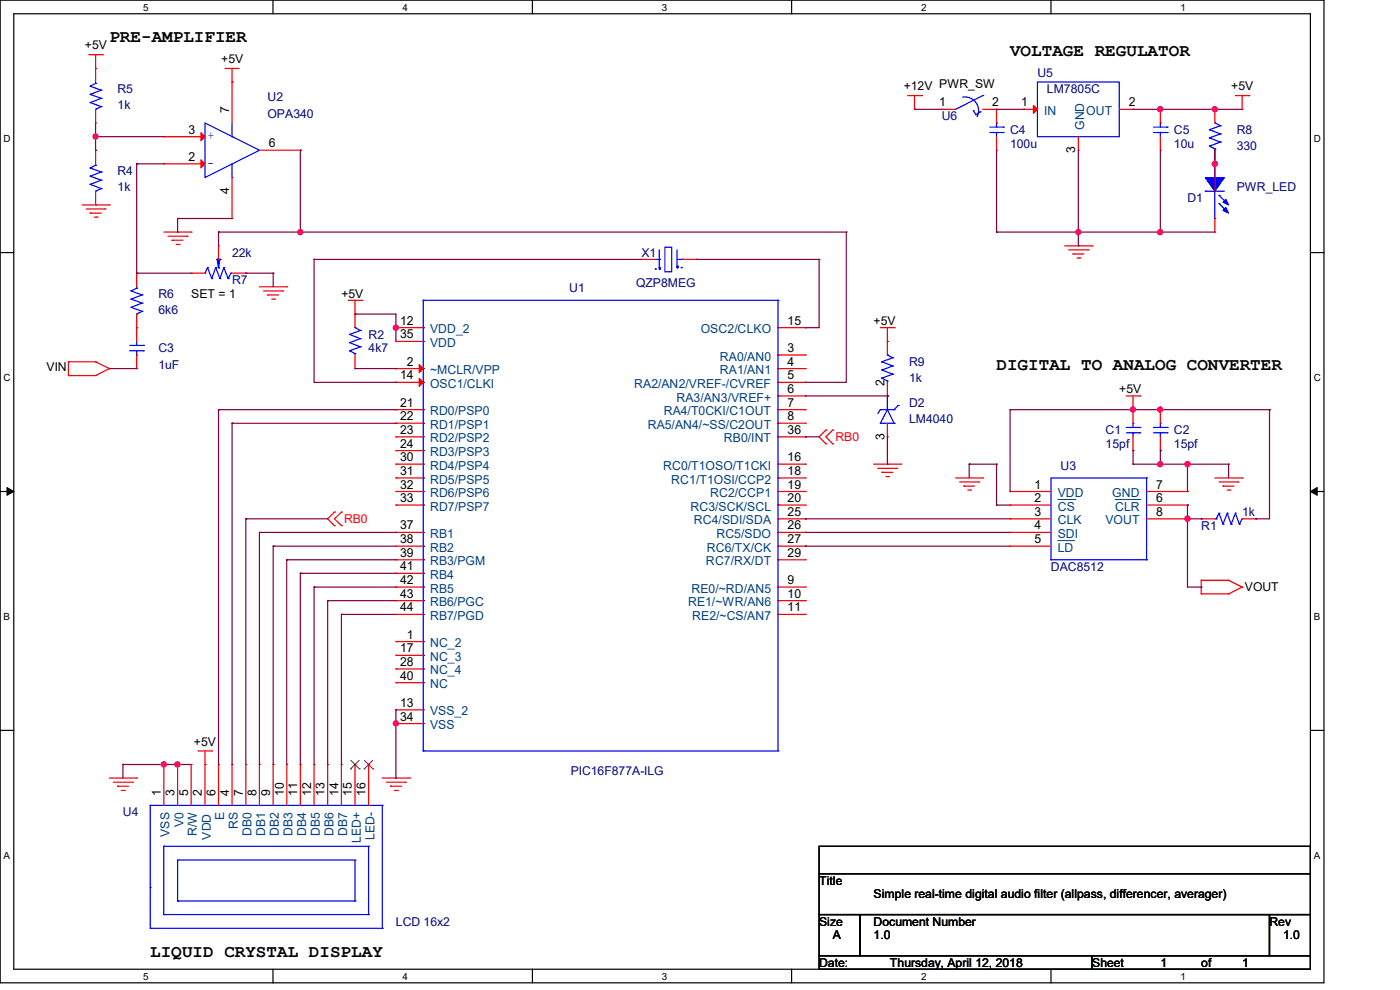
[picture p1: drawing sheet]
<svg xmlns="http://www.w3.org/2000/svg" width="297mm" height="210mm" viewBox="0 0 297 210" stroke-linecap="round" stroke-linejoin="round" font-family="sans-serif">
<path d="M0 0h280.9v208.5h-280.9zM2.9 2.9h275.1v202.7h-275.1z" fill="none" stroke="#000" stroke-width=".25"/>
<g fill="#fff">
<path d="M30.4 .3h1.1v2.4h-1.1z"/>
<path d="M30.4 205.9h1.1v2.3h-1.1z"/>
</g>
<path d="M57.9 0v2.9M57.9 205.6v2.9" fill="none" stroke="#000" stroke-width=".25"/>
<g fill="#fff">
<path d="M85.4 .3h1.1v2.4h-1.1z"/>
<path d="M85.4 205.9h1.1v2.3h-1.1z"/>
</g>
<path d="M112.9 0v2.9M112.9 205.6v2.9" fill="none" stroke="#000" stroke-width=".25"/>
<g fill="#fff">
<path d="M140.4 .3h1.2v2.4h-1.2z"/>
<path d="M140.4 205.9h1.2v2.3h-1.2z"/>
</g>
<path d="M167.9 0v2.9M167.9 205.6v2.9" fill="none" stroke="#000" stroke-width=".25"/>
<g fill="#fff">
<path d="M195.4 .3h1.2v2.4h-1.2z"/>
<path d="M195.4 205.9h1.2v2.3h-1.2z"/>
</g>
<path d="M223 0v2.9M223 205.6v2.9" fill="none" stroke="#000" stroke-width=".25"/>
<g fill="#fff">
<path d="M250.4 .3h1.2v2.4h-1.2z"/>
<path d="M250.4 205.9h1.2v2.3h-1.2z"/>
<path d="M.8 28.2h1.4v2.4h-1.4z"/>
<path d="M278.7 28.2h1.5v2.4h-1.5z"/>
<path d="M.8 78.9h1.4v2.3h-1.4z"/>
<path d="M278.7 78.9h1.5v2.3h-1.5z"/>
</g>
<path d="M0 53.6h2.9M278 53.6h2.9" fill="none" stroke="#000" stroke-width=".25"/>
<g fill="#fff">
<path d="M.8 129.6h1.3v2.3h-1.3z"/>
<path d="M278.7 129.6h1.4v2.3h-1.4z"/>
</g>
<path d="M0 104.3h2.9M278 104.3h2.9" fill="none" stroke="#000" stroke-width=".25"/>
<path d="M1.5 103.4l1.4 .9-1.4 .8zM278 104.3l1.4-.9v1.7z" fill="#000" stroke="#000" stroke-width=".21"/>
<g fill="#fff">
<path d="M.8 180.3h1.3v2.3h-1.3z"/>
<path d="M278.7 180.3h1.4v2.3h-1.4z"/>
</g>
<path d="M0 154.9h2.9M278 154.9h2.9M173.8 179.5h104.2v5.8h-104.2zM173.8 185.3h104.2v8.7h-104.2zM173.8 194h8.7v8.7h-8.7zM182.5 194h86.8v8.7h-86.8zM269.3 194h8.7v8.7h-8.7zM173.8 202.7h57.9v2.9h-57.9zM231.7 202.7h46.3v2.9h-46.3z" fill="none" stroke="#000" stroke-width=".25"/>
<g fill="none" stroke="#f00" stroke-width=".25">
<path d="M18.8 11.6h3M20.3 14.5h.1M20.3 11.6v5.8M21.8 11.6h.1M47.8 14.5h.1M47.8 14.5h2.9M49.2 17.4h.1M49.2 14.5v11.6M20.3 26.1h.1M20.3 31.9h.1M20.3 23.2v2.9M20.3 31.9v2.9"/>
<path d="M34.8 29h.1M34.8 34.8h.1M34.8 29h8.7M34.8 34.8h8.7M49.2 37.7v8.7M55 31.9h8.7M63.7 31.9h.1M192.6 20.3h2.9M194 23.2h.1M194 20.3v2.9M195.5 20.3h.1M199.8 23.2h.1"/>
<path d="M199.8 23.2h2.9M208.5 23.2h2.9M211.4 31.9h.1M211.4 23.2h.1M211.4 23.2v2.9M211.4 29v2.9M217.2 23.2h.1M217.2 23.2h2.9M228.8 31.9h.1M228.8 29v2.9M237.4 23.2h3M240.4 23.2h.1"/>
<path d="M246.2 31.9h.1M246.2 23.2h.1M246.2 23.2v2.9M246.2 29v2.9M257.7 23.2h.1M257.7 34.8h.1M257.7 31.9h.1M257.7 23.2v2.9M257.7 31.9v2.9M262.1 20.3h2.9M263.5 23.2h.1M263.5 20.3v2.9"/>
<path d="M265 20.3h.1M17.4 43.5h5.8M18.3 44.3h4M19.1 45.2h.1M19.1 45.2h2.4M20 46.1h.6M20.3 43.5h.1M20.3 40.6v2.9M20.6 46.1h.1M22.3 44.3h.1M23.2 43.5h.1M29 58h.1"/>
<path d="M29 58v2.8M34.8 49.2h5.8M35.6 50.1h4.1M36.5 51h.1M36.5 51h2.3M37.4 51.9h.6M38 51.9h.1M39.7 50.1h.1M40.6 49.2h.1M40.6 58h.1M40.6 58h2.9M46.4 52.2h.1"/>
<path d="M46.4 52.2v2.8M49.2 46.4h.1M49.2 58h3M52.2 58h.1M136.1 55h.1M136.1 55h2.9M144.8 55h2.9M147.7 55h.1M225.9 52.2h5.8M226.7 53h4.1M227.6 53.9h.1M227.6 53.9h2.4"/>
<path d="M228.5 54.7h.6M229.1 54.7h.1M230.8 53h.1M231.7 52.2h.1M257.7 49.2h.1M257.7 46.4v2.8M14.5 76.8h.1M14.5 79.7h.1M14.5 76.8h5.8M14.5 76.8v2.9M14.5 79.7h5.8M20.3 76.8h.1"/>
<path d="M20.3 79.7h.1M20.3 76.8l2.9 1.4M23.2 78.2h.1M23.2 78.2l-2.9 1.5M29 69.5h.1M29 78.2h.1M29 66.6v5.8M29 75.3v2.9M55 60.8h5.8M55.9 61.7h4M56.8 62.6h.1M56.8 62.6h2.3"/>
<path d="M57.7 63.5h.5M58.2 63.5h.1M59.9 61.7h.1M60.8 60.8h.1M73.9 63.7h2.9M75.3 66.6h.1M75.3 78.2h.1M75.3 63.7v5.8M75.3 75.3v2.9M76.8 63.7h.1M84 78.2h.1M84 69.5h.1"/>
<path d="M84 72.4h.1M84 69.5h5.8M84 78.2h5.8M84 72.4h5.8M165.1 69.5h5.8M165.1 78.2h5.8M165.1 75.3h5.8M170.9 75.3h.1M170.9 78.2h.1M170.9 69.5h.1M186.8 69.5h2.9M188.3 72.4h.1"/>
<path d="M188.3 69.5v5.8M189.7 69.5h.1M84 81.1h.1M84 86.9h.1M84 89.8h.1M84 92.7h.1M84 95.6h.1M84 98.5h.1M84 98.5h5.8M84 81.1h5.8M84 86.9h5.8M84 89.8h5.8"/>
<path d="M84 92.7h5.8M84 95.6h5.8M165.1 84h5.8M165.1 98.5h5.8M165.1 81.1h5.8M165.1 86.9h5.8M165.1 89.8h5.8M165.1 92.7h5.8M170.9 81.1h.1M170.9 84h.1M170.9 86.9h.1M170.9 89.8h.1"/>
<path d="M170.9 98.5h.1M170.9 92.7h.1M175.2 91.2h.1M175.2 94.1h.1M175.2 91.2l-1.4 1.5 1.4 1.4M176.7 94.1h.1M176.7 91.2h.1M176.7 91.2l-1.5 1.5 1.5 1.4M185.3 98.5h5.8M186.2 99.4h4M188.3 92.7h.1M188.3 84h.1"/>
<path d="M188.3 81.1v2.9M188.3 89.8v2.9M190.2 99.4h.1M191.1 98.5h.1M238.9 84h2.9M240.4 86.9h.1M240.4 95.6h.1M240.4 84v5.8M240.4 92.7v2.9M241.8 84h.1M246.2 95.6h.1M246.2 86.9h.1"/>
<path d="M246.2 86.9v2.9M246.2 92.7v2.9M71 108.6h.1M71 111.5h.1M71 108.6l-1.5 1.5 1.5 1.4M72.4 111.5h.1M72.4 108.6h.1M72.4 108.6l-1.4 1.5 1.4 1.4M84 101.4h.1M84 104.3h.1M84 107.1h.1M84 112.9h.1"/>
<path d="M84 115.9h.1M84 118.7h.1M84 101.4h5.8M84 104.3h5.8M84 107.1h5.8M84 112.9h5.8M84 115.9h5.8M84 118.7h5.8M165.1 101.4h5.8M165.1 104.3h5.8M165.1 107.1h5.8M165.1 110.1h5.8"/>
<path d="M165.1 112.9h5.8M165.1 115.9h5.8M165.1 118.7h5.8M170.9 101.4h.1M170.9 104.3h.1M170.9 107.1h.1M170.9 110.1h.1M170.9 112.9h.1M170.9 115.9h.1M170.9 118.7h.1M187.1 100.2h.1M187.1 100.2h2.3"/>
<path d="M188 101.1h.5M188.5 101.1h.1M202.7 101.4h5.8M203.6 102.2h4M204.5 103.1h.1M204.5 103.1h2.3M205.3 104h.6M205.9 104h.1M207.6 102.2h.1M208.5 101.4h.1M214.3 112.9h.1M214.3 110.1h.1"/>
<path d="M214.3 107.1h.1M214.3 104.3h.1M214.3 115.9h.1M214.3 104.3h8.7M214.3 107.1h8.7M214.3 110.1h8.7M214.3 112.9h8.7M214.3 115.9h8.7M243.2 104.3h8.7M243.2 107.1h8.7M243.2 110.1h8.7M251.9 104.3h.1"/>
<path d="M251.9 107.1h.1M251.9 110.1h.1M254.8 110.1h.1M254.8 110.1h2.9M257.7 101.4h5.8M258.6 102.2h4M259.5 103.1h.1M259.5 103.1h2.3M260.3 104h.6M260.9 104h.1M262.6 102.2h.1M263.5 101.4h.1"/>
<path d="M263.5 110.1h2.9M266.4 110.1h.1M84 136.1h.1M84 139h.1M84 121.6h.1M84 124.5h.1M84 127.4h.1M84 130.3h.1M84 136.1h5.8M84 124.5h5.8M84 127.4h5.8M84 130.3h5.8"/>
<path d="M84 139h5.8M84 121.6h5.8M165.1 124.5h5.8M165.1 127.4h5.8M165.1 130.3h5.8M170.9 124.5h.1M170.9 127.4h.1M170.9 130.3h.1M254.8 126h.1M254.8 123.1h.1M254.8 123.1h5.8M254.8 126h5.8"/>
<path d="M254.8 123.1v2.9M260.6 123.1h.1M260.6 126h.1M260.6 123.1l2.9 1.4M263.5 124.5h.1M263.5 124.5l-2.9 1.5M42 159.3h2.9M43.5 159.3v11.6M44.9 159.3h.1M84 150.6h.1M84 141.9h.1M84 153.5h.1"/>
<path d="M84 144.8h.1M84 150.6h5.8M84 141.9h5.8M84 153.5h5.8M84 144.8h5.8M23.2 165.1h5.8M24 165.9h4.1M24.9 166.8h.1M24.9 166.8h2.4M25.8 167.7h.6M26.4 167.7h.1M28.1 165.9h.1"/>
<path d="M29 165.1h.1M34.8 162.2h.1M34.8 162.2v8.7M37.7 162.2h.1M37.7 162.2v8.7M40.6 162.2h.1M40.6 162.2v8.7M43.5 162.2h.1M46.4 162.2h.1M46.4 162.2v8.7M49.2 162.2h.1M49.2 162.2v8.7"/>
<path d="M52.2 162.2h.1M52.2 162.2v8.7M55 162.2h.1M55 162.2v8.7M58 162.2h.1M58 162.2v8.7M60.8 162.2h.1M60.8 162.2v8.7M63.7 162.2h.1M63.7 162.2v8.7M66.6 162.2h.1M66.6 162.2v8.7"/>
<path d="M69.5 162.2h.1M69.5 162.2v8.7M72.4 162.2h.1M72.4 162.2v8.7M75.3 162.2h.1M75.3 162.2v8.7M78.2 162.2h.1M78.2 162.2v8.7M81.1 165.1h5.8M82 165.9h4M82.8 166.8h.1M82.8 166.8h2.4"/>
<path d="M83.7 167.7h.6M84.3 167.7h.1M86 165.9h.1M86.9 165.1h.1"/>
</g>
<g fill="none" stroke="#00f" stroke-width=".25">
<path d="M19.1 18.3h.1M19.1 18.3l2.4 .8M20.3 17.7h.1M20.3 17.7l-1.2 .6M20.3 17.4v.3M21.5 19.1h.1M21.5 19.1l-2.4 .9M220.1 17.4h17.3v11.6h-17.3zM19.1 20h.1M19.1 21.8h.1M19.1 35.6h.1M19.1 37.4h.1"/>
<path d="M19.1 39.1h.1M19.1 20l2.4 .9M19.1 21.8l2.4 .8M19.1 35.6l2.4 .9M19.1 37.4l2.4 .8M19.1 39.1l2.4 .9M20.3 23.2h.1M20.3 35.1h.1M20.3 34.8v.3M20.3 35.1l-1.2 .5M21.5 20.9h.1M21.5 22.6h.1"/>
<path d="M21.5 36.5h.1M21.5 38.2h.1M21.5 20.9l-2.4 .9M21.5 22.6l-1.2 .6M21.5 36.5l-2.4 .9M21.5 38.2l-2.4 .9M43.5 26.1l11.5 5.8-11.5 5.8zM49.2 29h.1M49.2 37.7h.1M49.2 26.1v2.9M49.2 34.8v2.9M204.2 20.6a2.88 2.88 0 0 1 2.8 1.1 2.88 2.88 0 0 1 .3 3.1"/>
<path d="M206.5 23.5h.1M206.5 23.5l.6 .8 .8-.6M207.9 23.7h.1M208.5 20.3h.1M208.5 20.3l-5.8 2.9M210 28.1h2.9M210 27h2.9M211.4 26.1h.1M211.4 28.1h.1M211.4 26.1v.9M211.4 28.1v.9M212.9 28.1h.1"/>
<path d="M212.9 27h.1M244.7 28.1h2.9M244.7 27h2.9M246.2 26.1h.1M246.2 28.1h.1M246.2 26.1v.9M246.2 28.1v.9M247.6 28.1h.1M247.6 27h.1M256.6 31h.1M256.6 29.3h.1M256.6 27.5h.1"/>
<path d="M256.6 31l1.1 .6M256.6 29.3l2.3 .8M256.6 27.5l2.3 .9M257.7 26.1h.1M257.7 31.6h.1M257.7 37.7h.1M257.7 26.1l1.2 .6M257.7 31.6v.3M257.7 34.8v2.9M258.9 30.1h.1M258.9 28.4h.1M258.9 26.7h.1"/>
<path d="M258.9 30.1l-2.3 .9M258.9 28.4l-2.3 .9M258.9 26.7l-2.3 .8M20.3 40.6h.1M21.5 40h.1M21.5 40l-1.2 .6M43.5 58h.1M44 56.8h.1M44 56.8l.9 2.3M44 56.8l-.5 1.2M44.9 59.1h.1M45.8 56.8h.1"/>
<path d="M45.8 56.8l-.9 2.3M45.8 56.8l.9 2.3M46.1 55h.1M46.1 55l.3 1.8M46.1 55h.6M46.4 56.8h.1M46.4 55v1.8M46.7 59.1h.1M46.7 55h.1M46.7 55l-.3 1.8M47.5 56.8h.1M47.5 56.8l.9 2.3"/>
<path d="M47.5 56.8l-.8 2.3M48.4 59.1h.1M49 58h.1M49 58l-.6 1.1M49 58h.2M139 57.1h.1M139 55h.9M139.9 56.8h.1M139.9 57.1h.1M139.9 55h.1M139.9 53v4.1M141.1 52.5h1.4v5.2h-1.4z"/>
<path d="M143.6 56.8h.1M143.6 56.5h.1M143.6 55h1.2M143.6 53v3.8M144.5 56.8h.1M144.8 55h.1M255.7 40.6h.1M255.7 40.6h4.1M257.7 46.4h.1M257.7 40.6v5.8M258.6 41.4h.1M258.6 43.2h.1"/>
<path d="M258.6 41.4l1.7 1.8M258.6 43.2l1.7 1.7M27.5 73.3h2.9M27.5 74.4h2.9M27.8 61.7h.1M27.8 63.5h.1M27.8 65.2h.1M27.8 61.7l2.3 .9M27.8 63.5l2.3 .8M27.8 65.2l2.3 .8M29 75.3h.1M29 73.3h.1"/>
<path d="M29 66.6h.1M29 61.1h.1M29 60.8v.3M29 72.4v.9M29 74.4v.9M29 61.1l-1.2 .6M30.1 62.6h.1M30.1 64.3h.1M30.1 66h.1M30.1 62.6l-2.3 .9M30.1 64.3l-2.3 .9M30.1 66l-1.1 .6"/>
<path d="M30.4 73.3h.1M30.4 74.4h.1M74.2 74.4h.1M74.2 72.7h.1M74.2 71h.1M74.2 74.4l1.1 .6M74.2 72.7l2.3 .9M74.2 71l2.3 .8M75.3 69.5h.1M75.3 75h.1M75.3 69.5l1.2 .6M75.3 75v.3"/>
<path d="M76.5 73.6h.1M76.5 71.8h.1M76.5 70.1h.1M76.5 73.6l-2.3 .8M76.5 71.8l-2.3 .9M76.5 70.1l-2.3 .9M89.8 63.7h.1M89.8 69.5h.1M89.8 72.4h.1M89.8 78.2h.1M89.8 63.7v95.6M89.8 63.7h75.3"/>
<path d="M165.1 63.7h.1M165.1 69.5h.1M165.1 75.3h.1M165.1 78.2h.1M165.1 63.7v95.6M187.1 78.5h.1M187.1 76.8h.1M187.1 78.5l2.3 .9M187.1 76.8l2.3 .8M188.3 75.3h.1M188.3 75.3l1.1 .6M189.4 79.4h.1"/>
<path d="M189.4 77.6h.1M189.4 75.9h.1M189.4 79.4l-2.3 .8M189.4 77.6l-2.3 .9M189.4 75.9l-2.3 .9M89.8 81.1h.1M89.8 86.9h.1M89.8 89.8h.1M89.8 92.7h.1M89.8 95.6h.1M89.8 98.5h.1M165.1 81.1h.1"/>
<path d="M165.1 84h.1M165.1 86.9h.1M165.1 89.8h.1M165.1 92.7h.1M165.1 98.5h.1M186.8 89.8h.1M186.8 86.9h.1M186.8 86.9l-.6 .9M186.8 86.9h2.9M186.8 89.8h2.9M187.1 80.2h.1M187.1 80.2l1.2 .6"/>
<path d="M188.3 86.9h.1M188.3 84h.1M188.3 80.8h.1M188.3 86.9l1.4 2.9M188.3 86.9l-1.5 2.9M188.3 80.8v.3M188.3 84v2.9M189.7 86.9h.1M189.7 89.8h.1M190.5 86h.1M190.5 86l-.8 .9M238.9 91.8h2.9"/>
<path d="M238.9 90.7h2.9M240.4 89.8h.1M240.4 91.8h.1M240.4 89.8v.9M240.4 91.8v.9M241.8 91.8h.1M241.8 90.7h.1M244.7 91.8h2.9M244.7 90.7h2.9M246.2 89.8h.1M246.2 91.8h.1M246.2 89.8v.9"/>
<path d="M246.2 91.8v.9M247.6 91.8h.1M247.6 90.7h.1M89.8 101.4h.1M89.8 104.3h.1M89.8 107.1h.1M89.8 112.9h.1M89.8 115.9h.1M89.8 118.7h.1M165.1 101.4h.1M165.1 104.3h.1M165.1 107.1h.1"/>
<path d="M165.1 110.1h.1M165.1 112.9h.1M165.1 115.9h.1M165.1 118.7h.1M223 118.7h.1M223 118.7h20.2M243.2 101.4h.1M243.2 118.7h.1M243.2 101.4h-20.2v17.3M243.2 101.4v17.3M257.7 110.1h.3M258 110.1h.1"/>
<path d="M258.6 108.9h.1M258.6 108.9l-.6 1.2M258.6 108.9l.9 2.3M259.5 111.2h.1M260.3 108.9h.1M260.3 108.9l-.8 2.3M260.3 108.9l.9 2.3M261.2 111.2h.1M262.1 108.9h.1M262.1 108.9l-.9 2.3M262.1 108.9l.8 2.3M262.9 111.2h.1"/>
<path d="M263.5 110.1h.1M263.5 110.1l-.6 1.1M89.8 121.6h.1M89.8 124.5h.1M89.8 127.4h.1M89.8 130.3h.1M89.8 136.1h.1M89.8 139h.1M165.1 124.5h.1M165.1 127.4h.1M165.1 130.3h.1M89.8 159.3h.1"/>
<path d="M89.8 141.9h.1M89.8 144.8h.1M89.8 150.6h.1M89.8 153.5h.1M89.8 159.3h75.3M165.1 159.3h.1M31.9 170.9h.1M31.9 170.9h49.2M31.9 170.9v26M34.8 179.5h.1M34.8 179.5h43.4M34.8 179.5v14.5"/>
<path d="M78.2 179.5h.1M78.2 179.5v14.5M81.1 170.9h.1M81.1 170.9v26M31.9 188.3h.1M31.9 196.9h.1M31.9 196.9h49.2M34.8 194h.1M34.8 194h43.4M37.7 191.1h.1M37.7 182.5h.1M37.7 182.5h37.6"/>
<path d="M37.7 191.1h37.6M37.7 182.5v8.6M75.3 182.5h.1M75.3 191.1h.1M75.3 182.5v8.6M78.2 194h.1M81.1 196.9h.1"/>
</g>
<g fill="#f00" stroke="#f00" stroke-width=".25">
<path d="M42.6 28.2l.9 .8-.9 .8z"/>
<path d="M42.6 33.9l.9 .9-.9 .8z"/>
<path d="M88.9 77.3l.9 .9-.9 .8z"/>
<path d="M88.9 80.3l.9 .8-.9 .9z"/>
<path d="M219.2 22.4l.9 .8-.9 .8z"/>
</g>
<path d="M74.4 163.1h.1M74.4 161.3l1.8 1.8M76.2 161.3l-1.8 1.8M76.2 163.1h.1M77.3 163.1h.1M77.3 161.3l1.8 1.8M79.1 161.3l-1.8 1.8M79.1 163.1h.1" fill="none" stroke="#804000" stroke-width=".21"/>
<path d="M224.4 106h3.6M224.4 114.7h3.4M227.8 114.7h.1M228 106h.1M236.6 106h5.2M241.8 106h.1" fill="none" stroke="#004080" stroke-width=".21"/>
<g fill="#00f" stroke="#00f" stroke-width=".25">
<path d="M255.7 37.7h4.1l-2.1 2.9z" fill-rule="evenodd"/>
<path d="M260.1 44l.5 1.2-1.1-.6z" fill-rule="evenodd"/>
<path d="M260.1 42.3l.5 1.2-1.1-.6z" fill-rule="evenodd"/>
</g>
<g fill="none" stroke="#800040" stroke-width=".25">
<path d="M20.3 31.9h.1M20.3 29h.1M20.3 26.1v5.8M20.3 29h14.5M29 34.8h.1M29 34.8v23.2M29 34.8h5.8M63.7 31.9h.1M63.7 31.9v17.3M194 23.2h.1M194 23.2h5.8M211.4 31.9v17.3"/>
<path d="M211.4 23.2h5.8M217.2 23.2h.1M228.8 31.9v20.3M240.4 23.2h.1M240.4 23.2h23.1M246.2 31.9v17.3M257.7 23.2h.1M257.7 34.8h.1M257.7 31.9v8.7M29 58h.1M29 58h11.6M37.7 46.4h.1"/>
<path d="M37.7 49.2h.1M37.7 46.4h11.5M37.7 46.4v2.8M46.4 49.2h.1M46.4 49.2h133.1M46.4 49.2v3M52.2 58h.1M52.2 58h5.8M58 58h.1M58 58v2.8M63.7 49.2h.1M66.6 55h.1"/>
<path d="M66.6 55v26.1h17.4M66.6 55h69.5M147.7 55h.1M147.7 55h26.1M173.8 55h.1M173.8 55v14.5h-2.9M179.5 49.2h.1M179.5 49.2v31.9h-8.6M211.4 49.2h.1M211.4 49.2h46.3M228.8 49.2h.1M228.8 52.2h.1"/>
<path d="M246.2 49.2h.1M257.7 40.6h.1M23.2 78.2h.1M23.2 78.2h5.8M75.3 66.6h.1M75.3 66.6h8.7v5.8M75.3 78.2h8.7M84 78.2h.1M84 69.5h.1M170.9 69.5h.1M46.4 86.9h.1M46.4 86.9h37.6"/>
<path d="M46.4 86.9v75.3M49.2 89.8h.1M49.2 89.8h34.8M49.2 89.8v72.4M84 81.1h.1M170.9 81.1h.1M170.9 92.7h.1M170.9 84h17.4M170.9 92.7h2.9M188.3 84h.1M188.3 98.5h.1M188.3 92.7v5.8"/>
<path d="M205.6 98.5h.1M205.6 98.5h5.8M205.6 98.5v2.9M211.4 98.5h.1M211.4 98.5v8.6M214.3 86.9h.1M214.3 86.9v17.4M214.3 86.9h55M240.4 86.9h.1M240.4 98.5h.1M240.4 95.6h.1M240.4 98.5h20.2"/>
<path d="M240.4 95.6v2.9M246.2 98.5h.1M246.2 95.6h.1M246.2 95.6v2.9M251.9 98.5h.1M251.9 98.5v5.8M260.6 98.5h.1M260.6 98.5v2.9M269.3 86.9h.1M269.3 86.9v23.2h-2.9M52.2 110.1h.1M52.2 110.1h17.3"/>
<path d="M52.2 110.1v52.1M55 112.9h.1M55 112.9h29M55 112.9v49.3M58 115.9h.1M58 115.9h26M58 115.9v46.3M60.8 118.7h.1M60.8 118.7v43.5M60.8 118.7h23.2M84 112.9h.1M170.9 110.1h.1"/>
<path d="M170.9 112.9h.1M170.9 115.9h.1M170.9 110.1h43.4M170.9 112.9h43.4M170.9 115.9h43.4M211.4 107.1h.1M211.4 107.1h2.9M251.9 110.1h.1M251.9 107.1h.1M251.9 110.1h2.9M251.9 107.1v17.4h2.9M254.8 110.1h.1"/>
<path d="M266.4 110.1h.1M63.7 121.6h.1M63.7 121.6v40.6M63.7 121.6h20.3M66.6 124.5h.1M66.6 124.5v37.7M66.6 124.5h17.4M69.5 127.4h.1M69.5 127.4v34.8M69.5 127.4h14.5M72.4 130.3h.1M72.4 130.3v31.9"/>
<path d="M72.4 130.3h11.6M254.8 124.5h.1M84 150.6h.1M84 150.6v14.5M26.1 162.2h.1M26.1 162.2h14.5M26.1 162.2v2.9M34.8 162.2h.1M37.7 162.2h.1M84 165.1h.1"/>
</g>
<g fill="#f0f" stroke="#f0f" stroke-width=".25">
<circle cx="240.3" cy="86.9" r=".55"/>
<circle cx="251.9" cy="98.5" r=".55"/>
<circle cx="246.1" cy="98.5" r=".55"/>
<circle cx="246.1" cy="86.9" r=".55"/>
<circle cx="84" cy="153.5" r=".55"/>
<circle cx="20.3" cy="29" r=".55"/>
<circle cx="63.7" cy="49.2" r=".55"/>
<circle cx="251.9" cy="110" r=".55"/>
<circle cx="37.6" cy="162.2" r=".55"/>
<circle cx="34.8" cy="162.2" r=".55"/>
<circle cx="246.1" cy="23.2" r=".55"/>
<circle cx="257.7" cy="23.2" r=".55"/>
<circle cx="246.1" cy="49.2" r=".55"/>
<circle cx="228.8" cy="49.2" r=".55"/>
<circle cx="257.7" cy="34.8" r=".55"/>
<circle cx="84" cy="69.5" r=".55"/>
</g>
<g font-size="3.7">
<text x="23.2" y="9">PRE-AMPLIFIER</text>
<text x="214.3" y="11.9">VOLTAGE REGULATOR</text>
<text x="211.4" y="78.5">DIGITAL TO ANALOG CONVERTER</text>
<text x="31.9" y="203">LIQUID CRYSTAL DISPLAY</text>
</g>
<g font-size="2.6">
<text x="18" y="10.5">+5V</text>
<text x="46.9" y="13.4">+5V</text>
<text x="191.7" y="19.1">+12V PWR_SW</text>
<text x="199.3" y="22.6">1</text>
<text x="210.5" y="22.6">2</text>
<text x="216.6" y="22.6">1</text>
<text x="239.5" y="22.6">2</text>
<text x="261.2" y="19.1">+5V</text>
<text x="40" y="28.4">3</text>
<text x="48.6" y="24" transform="rotate(-90 48.6 24)">7</text>
<text x="40" y="34.1">2</text>
<text x="57.1" y="31.2">6</text>
<text x="228.1" y="32.5" transform="rotate(-90 228.1 32.5)">3</text>
<text x="48.6" y="41.1" transform="rotate(-90 48.6 41.1)">4</text>
<text x="40.6" y="63.2">SET = 1</text>
<text x="72.4" y="63.2">+5V</text>
<text x="84.9" y="68.9">12</text>
<text x="84.9" y="71.8">35</text>
<text x="167.1" y="68.9">15</text>
<text x="185.3" y="69">+5V</text>
<text x="86.3" y="77.6">2</text>
<text x="167.1" y="74.7">3</text>
<text x="167.1" y="77.6">4</text>
<text x="9.9" y="78.8">VIN</text>
<text x="84.9" y="80.5">14</text>
<text x="167.1" y="80.5">5</text>
<text x="167.1" y="83.4">6</text>
<text x="187.6" y="82" transform="rotate(-90 187.6 82)">2</text>
<text x="237.4" y="83.4">+5V</text>
<text x="84.9" y="86.3">21</text>
<text x="84.9" y="89.2">22</text>
<text x="167.1" y="86.3">7</text>
<text x="167.1" y="89.2">8</text>
<text x="84.9" y="92">23</text>
<text x="84.9" y="95">24</text>
<text x="167.1" y="92">36</text>
<text x="187.6" y="93.3" transform="rotate(-90 187.6 93.3)">3</text>
<text x="84.9" y="97.8">30</text>
<text x="84.9" y="100.8">31</text>
<text x="167.1" y="97.8">16</text>
<text x="167.1" y="100.8">18</text>
<text x="84.9" y="103.6">32</text>
<text x="84.9" y="106.5">33</text>
<text x="167.1" y="103.6">19</text>
<text x="167.1" y="106.5">20</text>
<text x="219.5" y="106.5">2</text>
<text x="219.5" y="103.6">1</text>
<text x="245.3" y="103.6">7</text>
<text x="245.3" y="106.5">6</text>
<text x="84.9" y="112.3">37</text>
<text x="167.1" y="109.4">25</text>
<text x="167.1" y="112.3">26</text>
<text x="219.5" y="112.3">4</text>
<text x="219.5" y="109.4">3</text>
<text x="245.3" y="109.4">8</text>
<text x="84.9" y="115.2">38</text>
<text x="84.9" y="118.1">39</text>
<text x="167.1" y="115.2">27</text>
<text x="167.1" y="118.1">29</text>
<text x="219.5" y="115.2">5</text>
<text x="84.9" y="121">41</text>
<text x="84.9" y="123.9">42</text>
<text x="167.1" y="123.9">9</text>
<text x="264.1" y="125.4">VOUT</text>
<text x="84.9" y="126.8">43</text>
<text x="84.9" y="129.7">44</text>
<text x="167.1" y="126.8">10</text>
<text x="167.1" y="129.7">11</text>
<text x="86.3" y="135.5">1</text>
<text x="84.9" y="138.4">17</text>
<text x="84.9" y="141.3">28</text>
<text x="84.9" y="149.9">13</text>
<text x="84.9" y="144.2">40</text>
<text x="84.9" y="152.9">34</text>
<text x="41.1" y="158.2">+5V</text>
<text x="34.1" y="168.8" transform="rotate(-90 34.1 168.8)">1</text>
<text x="37" y="168.8" transform="rotate(-90 37 168.8)">3</text>
<text x="39.9" y="168.8" transform="rotate(-90 39.9 168.8)">5</text>
<text x="42.8" y="168.8" transform="rotate(-90 42.8 168.8)">2</text>
<text x="45.7" y="168.8" transform="rotate(-90 45.7 168.8)">6</text>
<text x="48.6" y="168.8" transform="rotate(-90 48.6 168.8)">4</text>
<text x="51.5" y="168.8" transform="rotate(-90 51.5 168.8)">7</text>
<text x="54.4" y="168.8" transform="rotate(-90 54.4 168.8)">8</text>
<text x="57.3" y="168.8" transform="rotate(-90 57.3 168.8)">9</text>
<text x="60.2" y="168.8" transform="rotate(-90 60.2 168.8)">10</text>
<text x="63.1" y="168.8" transform="rotate(-90 63.1 168.8)">11</text>
<text x="66" y="168.8" transform="rotate(-90 66 168.8)">12</text>
<text x="68.9" y="168.8" transform="rotate(-90 68.9 168.8)">13</text>
<text x="71.8" y="168.8" transform="rotate(-90 71.8 168.8)">14</text>
<text x="74.7" y="168.8" transform="rotate(-90 74.7 168.8)">15</text>
<text x="77.6" y="168.8" transform="rotate(-90 77.6 168.8)">16</text>
<text x="173.8" y="187.7">Title</text>
<text x="185.3" y="190.6">Simple real-time digital audio filter (allpass, differencer, averager)</text>
<text x="173.8" y="196.3">Size</text>
<text x="185.3" y="196.3">Document Number</text>
<text x="269.3" y="196.3">Rev</text>
<text x="176.7" y="199.3">A</text>
<text x="185.3" y="199.3">1.0</text>
<text x="272.2" y="199.3">1.0</text>
<text x="173.8" y="205.1">Date:</text>
<text x="188.8" y="205.1">Thursday, April 12, 2018</text>
<text x="231.7" y="205.1">Sheet</text>
<text x="246.2" y="205.1">1</text>
<text x="254.8" y="205.1">of</text>
<text x="263.5" y="205.1">1</text>
</g>
<g font-size="2.6" fill="#000080">
<text x="220.1" y="16.3">U5</text>
<text x="24.9" y="19.7">R5</text>
<text x="24.9" y="23.2">1k</text>
<text x="56.8" y="21.5">U2</text>
<text x="222.1" y="19.7">LM7805C</text>
<text x="56.8" y="24.9">OPA340</text>
<text x="199.8" y="25.5">U6</text>
<text x="214.3" y="28.4">C4</text>
<text x="249" y="28.4">C5</text>
<text x="262.4" y="28.4">R8</text>
<text x="214.3" y="31.3">100u</text>
<text x="249" y="31.3">10u</text>
<text x="262.4" y="31.9">330</text>
<text x="24.9" y="37.1">R4</text>
<text x="24.9" y="40.6">1k</text>
<text x="262.4" y="40.6">PWR_LED</text>
<text x="251.9" y="42.9">D1</text>
<text x="49.2" y="54.5">22k</text>
<text x="136.1" y="54.5">X1</text>
<text x="33.6" y="63.2">R6</text>
<text x="49.2" y="60.3">R7</text>
<text x="120.8" y="62">U1</text>
<text x="135" y="60.8">QZP8MEG</text>
<text x="33.6" y="66.6">6k6</text>
<text x="78.2" y="71.8">R2</text>
<text x="33.6" y="74.8">C3</text>
<text x="78.2" y="74.8">4k7</text>
<text x="192.9" y="77.6">R9</text>
<text x="33.6" y="78.2">1uF</text>
<text x="192.9" y="81.1">1k</text>
<text x="192.9" y="86.3">D2</text>
<text x="192.9" y="89.8">LM4040</text>
<text x="234.6" y="92.1">C1</text>
<text x="234.6" y="95">15pf</text>
<text x="249" y="92.1">C2</text>
<text x="249" y="95">15pf</text>
<text x="225" y="99.7">U3</text>
<text x="254.8" y="112.4">R1</text>
<text x="263.5" y="109.5">1k</text>
<text x="223" y="121.1">DAC8512</text>
<text x="121.1" y="164.5">PIC16F877A-ILG</text>
<text x="26.1" y="173.2">U4</text>
<text x="84" y="196.3">LCD 16x2</text>
</g>
<g font-size="2.6" fill="#00f">
<text x="44" y="29.6">+</text>
<text x="44" y="35.4">-</text>
</g>
<g font-size="2.6" fill="#004080">
<text x="221.5" y="24.4">IN</text>
<text x="230" y="27.6" transform="rotate(-90 230 27.6)">GND</text>
<text x="230.5" y="24.4">OUT</text>
<text x="91.2" y="70.7">VDD_2</text>
<text x="148.7" y="70.7">OSC2/CLKO</text>
<text x="91.2" y="73.6">VDD</text>
<text x="152.7" y="76.5">RA0/AN0</text>
<text x="91.2" y="79.4">~MCLR/VPP</text>
<text x="91.2" y="82.3">OSC1/CLKI</text>
<text x="134.5" y="82.3">RA2/AN2/VREF-/CVREF</text>
<text x="152.7" y="79.4">RA1/AN1</text>
<text x="91.2" y="88.1">RD0/PSP0</text>
<text x="140.8" y="88.1">RA4/T0CKI/C1OUT</text>
<text x="143.5" y="85.2">RA3/AN3/VREF+</text>
<text x="91.2" y="91">RD1/PSP1</text>
<text x="91.2" y="93.9">RD2/PSP2</text>
<text x="137.4" y="91">RA5/AN4/~SS/C2OUT</text>
<text x="153.6" y="93.9">RB0/INT</text>
<text x="91.2" y="96.8">RD3/PSP3</text>
<text x="91.2" y="99.7">RD4/PSP4</text>
<text x="140.7" y="99.7">RC0/T1OSO/T1CKI</text>
<text x="91.2" y="102.6">RD5/PSP5</text>
<text x="91.2" y="105.5">RD6/PSP6</text>
<text x="142.4" y="102.6">RC1/T1OSI/CCP2</text>
<text x="150.7" y="105.5">RC2/CCP1</text>
<text x="224.4" y="105.5">VDD</text>
<text x="236" y="105.5">GND</text>
<text x="91.2" y="108.3">RD7/PSP7</text>
<text x="146.5" y="108.3">RC3/SCK/SCL</text>
<text x="147.2" y="111.3">RC4/SDI/SDA</text>
<text x="224.4" y="111.3">CLK</text>
<text x="224.4" y="108.3">CS</text>
<text x="234.5" y="111.3">VOUT</text>
<text x="236.6" y="108.3">CLR</text>
<text x="91.2" y="114.1">RB1</text>
<text x="91.2" y="117">RB2</text>
<text x="91.2" y="119.9">RB3/PGM</text>
<text x="149.8" y="119.9">RC7/RX/DT</text>
<text x="149.9" y="117">RC6/TX/CK</text>
<text x="152" y="114.1">RC5/SDO</text>
<text x="224.4" y="114.1">SDI</text>
<text x="224.4" y="117">LD</text>
<text x="91.2" y="122.8">RB4</text>
<text x="91.2" y="125.7">RB5</text>
<text x="146.7" y="125.7">RE0/~RD/AN5</text>
<text x="91.2" y="128.6">RB6/PGC</text>
<text x="91.2" y="131.5">RB7/PGD</text>
<text x="146" y="128.6">RE1/~WR/AN6</text>
<text x="146.9" y="131.5">RE2/~CS/AN7</text>
<text x="91.2" y="137.3">NC_2</text>
<text x="91.2" y="140.2">NC_3</text>
<text x="91.2" y="143.1">NC_4</text>
<text x="91.2" y="146">NC</text>
<text x="91.2" y="151.8">VSS_2</text>
<text x="91.2" y="154.7">VSS</text>
<text x="36" y="177.5" transform="rotate(-90 36 177.5)">VSS</text>
<text x="38.9" y="175.5" transform="rotate(-90 38.9 175.5)">V0</text>
<text x="41.8" y="177.3" transform="rotate(-90 41.8 177.3)">R/W</text>
<text x="44.7" y="178.1" transform="rotate(-90 44.7 178.1)">VDD</text>
<text x="47.6" y="174" transform="rotate(-90 47.6 174)">E</text>
<text x="50.5" y="175.9" transform="rotate(-90 50.5 175.9)">RS</text>
<text x="53.4" y="177.3" transform="rotate(-90 53.4 177.3)">DB0</text>
<text x="56.3" y="177.3" transform="rotate(-90 56.3 177.3)">DB1</text>
<text x="59.2" y="177.3" transform="rotate(-90 59.2 177.3)">DB2</text>
<text x="62.1" y="177.3" transform="rotate(-90 62.1 177.3)">DB3</text>
<text x="64.9" y="177.3" transform="rotate(-90 64.9 177.3)">DB4</text>
<text x="67.9" y="177.3" transform="rotate(-90 67.9 177.3)">DB5</text>
<text x="70.7" y="177.3" transform="rotate(-90 70.7 177.3)">DB6</text>
<text x="73.7" y="177.3" transform="rotate(-90 73.7 177.3)">DB7</text>
<text x="76.5" y="178.9" transform="rotate(-90 76.5 178.9)">LED+</text>
<text x="79.4" y="178.2" transform="rotate(-90 79.4 178.2)">LED-</text>
</g>
<g font-size="2.6" fill="#f00">
<text x="177.2" y="93.6">RB0</text>
<text x="73" y="111">RB0</text>
</g>
<g font-size="2.1">
<text x="30.4" y="2.2">5</text>
<text x="85.4" y="2.2">4</text>
<text x="140.4" y="2.2">3</text>
<text x="195.4" y="2.2">2</text>
<text x="250.4" y="2.2">1</text>
<text x=".8" y="30.1">D</text>
<text x="278.7" y="30.1">D</text>
<text x=".8" y="80.8">C</text>
<text x="278.7" y="80.8">C</text>
<text x=".8" y="131.5">B</text>
<text x="278.7" y="131.5">B</text>
<text x=".8" y="182.2">A</text>
<text x="278.7" y="182.2">A</text>
<text x="30.4" y="207.8">5</text>
<text x="85.4" y="207.8">4</text>
<text x="140.4" y="207.8">3</text>
<text x="195.4" y="207.8">2</text>
<text x="250.4" y="207.8">1</text>
</g>
</svg>
